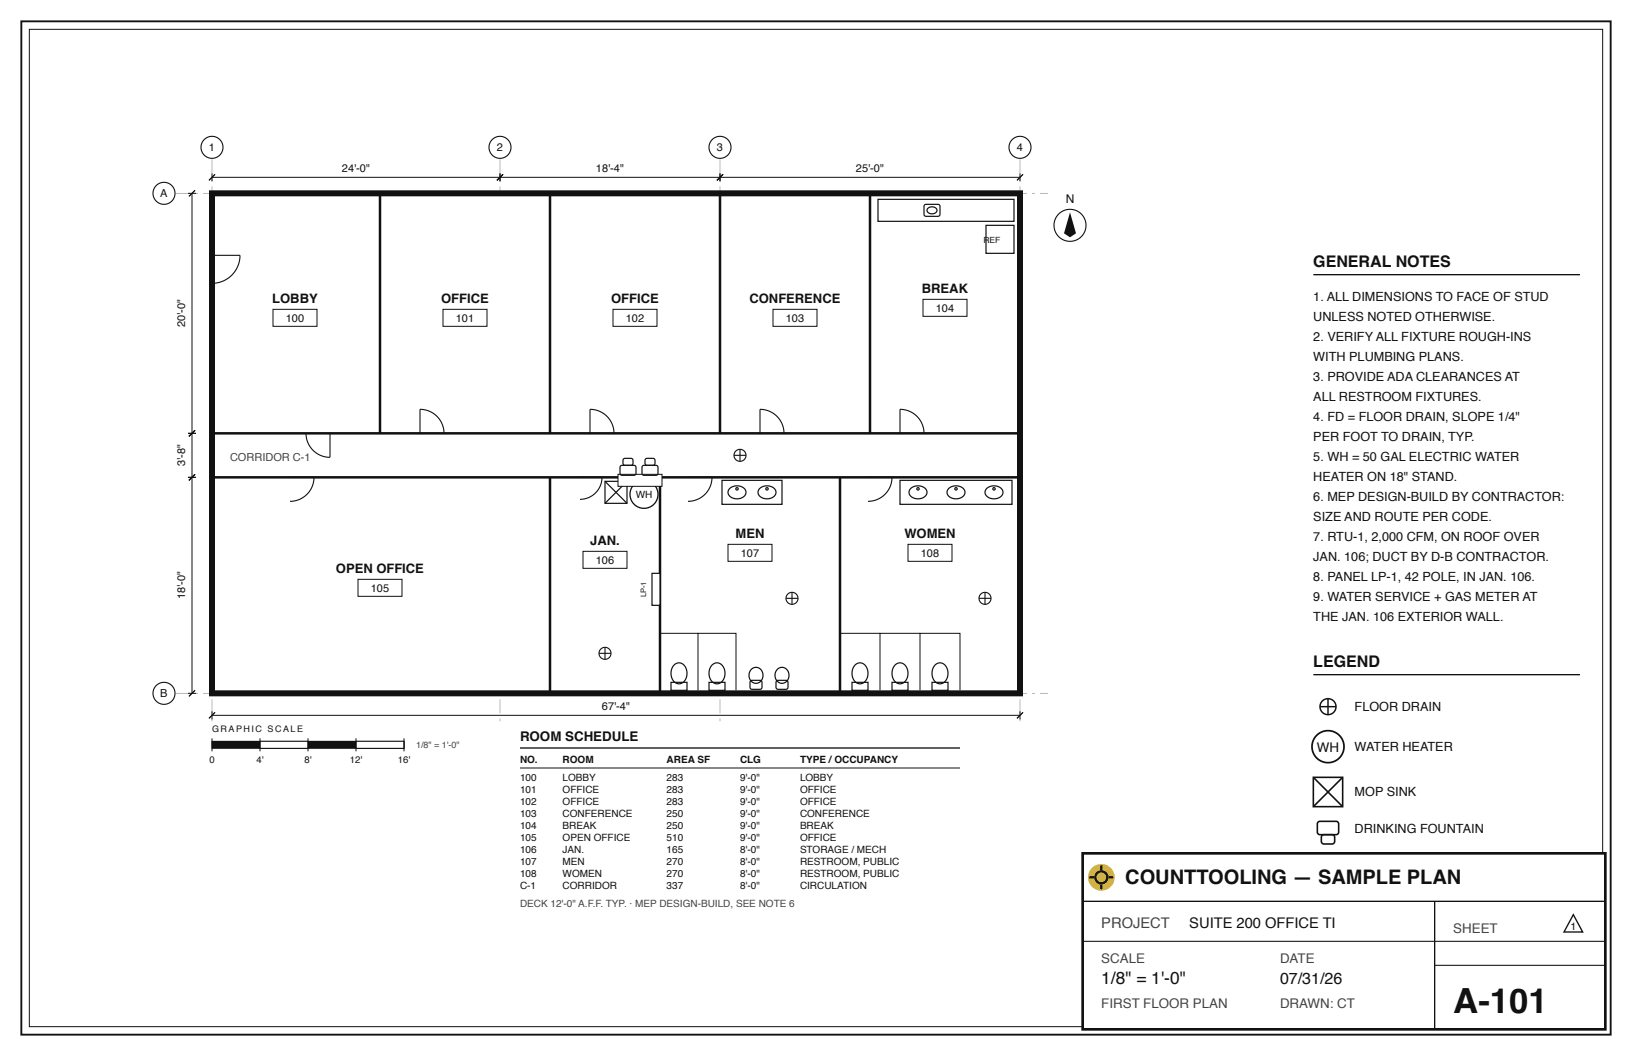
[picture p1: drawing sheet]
<svg xmlns="http://www.w3.org/2000/svg" width="432mm" height="279mm" viewBox="0 0 432 279" stroke-linecap="round" stroke-linejoin="round" font-family="sans-serif">
<path d="M5.6 5.6h420.6v268.2h-420.6z" fill="none" stroke="#111" stroke-width=".49"/>
<path d="M7.8 7.8h416.2v263.8h-416.2z" fill="none" stroke="#111" stroke-width=".26"/>
<g fill="#999">
<path d="M56 42.2h.2v3.7h-.2zM56 47.2h.2v.8h-.2zM56 49.3h.2v3.7h-.2zM56 54.3h.2v.8h-.2zM56 56.4h.2v3.7h-.2zM56 61.5h.2v.8h-.2zM56 63.6h.2v3.7h-.2zM56 68.6h.2v.8h-.2zM56 70.7h.2v3.7h-.2zM56 75.8h.2v.8h-.2zM56 77.9h.2v3.7h-.2zM56 82.9h.2v.8h-.2zM56 85h.2v3.7h-.2zM56 90h.2v.8h-.2zM56 92.2h.2v3.7h-.2zM56 97.2h.2v.8h-.2zM56 99.3h.2v3.7h-.2zM56 104.3h.2v.8h-.2zM56 106.5h.2v3.7h-.2zM56 111.5h.2v.8h-.2zM56 113.6h.2v3.7h-.2zM56 118.6h.2v.8h-.2zM56 120.7h.2v3.7h-.2zM56 125.8h.2v.8h-.2zM56 127.9h.2v3.7h-.2zM56 132.9h.2v.8h-.2zM56 135h.2v3.7h-.2zM56 140.1h.2v.7h-.2zM56 142.2h.2v3.7h-.2zM56 147.2h.2v.8h-.2zM56 149.3h.2v3.7h-.2zM56 154.3h.2v.8h-.2zM56 156.5h.2v3.7h-.2zM56 161.5h.2v.8h-.2zM56 163.6h.2v3.7h-.2zM56 168.6h.2v.8h-.2zM56 170.7h.2v3.7h-.2zM56 175.8h.2v.8h-.2zM56 177.9h.2v3.7h-.2zM56 182.9h.2v.8h-.2zM56 185h.2v3.7h-.2zM56 190.1h.2v.8h-.2z"/>
<path d="M132.2 42.2h.2v3.7h-.2zM132.2 47.2h.2v.8h-.2zM132.2 49.3h.2v3.7h-.2zM132.2 54.3h.2v.8h-.2zM132.2 56.4h.2v3.7h-.2zM132.2 61.5h.2v.8h-.2zM132.2 63.6h.2v3.7h-.2zM132.2 68.6h.2v.8h-.2zM132.2 70.7h.2v3.7h-.2zM132.2 75.8h.2v.8h-.2zM132.2 77.9h.2v3.7h-.2zM132.2 82.9h.2v.8h-.2zM132.2 85h.2v3.7h-.2zM132.2 90h.2v.8h-.2zM132.2 92.2h.2v3.7h-.2zM132.2 97.2h.2v.8h-.2zM132.2 99.3h.2v3.7h-.2zM132.2 104.3h.2v.8h-.2zM132.2 106.5h.2v3.7h-.2zM132.2 111.5h.2v.8h-.2zM132.2 113.6h.2v3.7h-.2zM132.2 118.6h.2v.8h-.2zM132.2 120.7h.2v3.7h-.2zM132.2 125.8h.2v.8h-.2zM132.2 127.9h.2v3.7h-.2zM132.2 132.9h.2v.8h-.2zM132.2 135h.2v3.7h-.2zM132.2 140.1h.2v.7h-.2zM132.2 142.2h.2v3.7h-.2zM132.2 147.2h.2v.8h-.2zM132.2 149.3h.2v3.7h-.2zM132.2 154.3h.2v.8h-.2zM132.2 156.5h.2v3.7h-.2zM132.2 161.5h.2v.8h-.2zM132.2 163.6h.2v3.7h-.2zM132.2 168.6h.2v.8h-.2zM132.2 170.7h.2v3.7h-.2zM132.2 175.8h.2v.8h-.2zM132.2 177.9h.2v3.7h-.2zM132.2 182.9h.2v.8h-.2zM132.2 185h.2v3.7h-.2zM132.2 190.1h.2v.8h-.2z"/>
<path d="M190.4 42.2h.2v3.7h-.2zM190.4 47.2h.2v.8h-.2zM190.4 49.3h.2v3.7h-.2zM190.4 54.3h.2v.8h-.2zM190.4 56.4h.2v3.7h-.2zM190.4 61.5h.2v.8h-.2zM190.4 63.6h.2v3.7h-.2zM190.4 68.6h.2v.8h-.2zM190.4 70.7h.2v3.7h-.2zM190.4 75.8h.2v.8h-.2zM190.4 77.9h.2v3.7h-.2zM190.4 82.9h.2v.8h-.2zM190.4 85h.2v3.7h-.2zM190.4 90h.2v.8h-.2zM190.4 92.2h.2v3.7h-.2zM190.4 97.2h.2v.8h-.2zM190.4 99.3h.2v3.7h-.2zM190.4 104.3h.2v.8h-.2zM190.4 106.5h.2v3.7h-.2zM190.4 111.5h.2v.8h-.2zM190.4 113.6h.2v3.7h-.2zM190.4 118.6h.2v.8h-.2zM190.4 120.7h.2v3.7h-.2zM190.4 125.8h.2v.8h-.2zM190.4 127.9h.2v3.7h-.2zM190.4 132.9h.2v.8h-.2zM190.4 135h.2v3.7h-.2zM190.4 140.1h.2v.7h-.2zM190.4 142.2h.2v3.7h-.2zM190.4 147.2h.2v.8h-.2zM190.4 149.3h.2v3.7h-.2zM190.4 154.3h.2v.8h-.2zM190.4 156.5h.2v3.7h-.2zM190.4 161.5h.2v.8h-.2zM190.4 163.6h.2v3.7h-.2zM190.4 168.6h.2v.8h-.2zM190.4 170.7h.2v3.7h-.2zM190.4 175.8h.2v.8h-.2zM190.4 177.9h.2v3.7h-.2zM190.4 182.9h.2v.8h-.2zM190.4 185h.2v3.7h-.2zM190.4 190.1h.2v.8h-.2z"/>
<path d="M269.8 42.2h.2v3.7h-.2zM269.8 47.2h.2v.8h-.2zM269.8 49.3h.2v3.7h-.2zM269.8 54.3h.2v.8h-.2zM269.8 56.4h.2v3.7h-.2zM269.8 61.5h.2v.8h-.2zM269.8 63.6h.2v3.7h-.2zM269.8 68.6h.2v.8h-.2zM269.8 70.7h.2v3.7h-.2zM269.8 75.8h.2v.8h-.2zM269.8 77.9h.2v3.7h-.2zM269.8 82.9h.2v.8h-.2zM269.8 85h.2v3.7h-.2zM269.8 90h.2v.8h-.2zM269.8 92.2h.2v3.7h-.2zM269.8 97.2h.2v.8h-.2zM269.8 99.3h.2v3.7h-.2zM269.8 104.3h.2v.8h-.2zM269.8 106.5h.2v3.7h-.2zM269.8 111.5h.2v.8h-.2zM269.8 113.6h.2v3.7h-.2zM269.8 118.6h.2v.8h-.2zM269.8 120.7h.2v3.7h-.2zM269.8 125.8h.2v.8h-.2zM269.8 127.9h.2v3.7h-.2zM269.8 132.9h.2v.8h-.2zM269.8 135h.2v3.7h-.2zM269.8 140.1h.2v.7h-.2zM269.8 142.2h.2v3.7h-.2zM269.8 147.2h.2v.8h-.2zM269.8 149.3h.2v3.7h-.2zM269.8 154.3h.2v.8h-.2zM269.8 156.5h.2v3.7h-.2zM269.8 161.5h.2v.8h-.2zM269.8 163.6h.2v3.7h-.2zM269.8 168.6h.2v.8h-.2zM269.8 170.7h.2v3.7h-.2zM269.8 175.8h.2v.8h-.2zM269.8 177.9h.2v3.7h-.2zM269.8 182.9h.2v.8h-.2zM269.8 185h.2v3.7h-.2zM269.8 190.1h.2v.8h-.2z"/>
<path d="M46.6 51.1h3.7v.1h-3.7zM51.6 51.1h.8v.1h-.8zM53.7 51.1h3.7v.1h-3.7zM58.7 51.1h.8v.1h-.8zM60.9 51.1h3.7v.1h-3.7zM65.9 51.1h.8v.1h-.8zM68 51.1h3.7v.1h-3.7zM73 51.1h.8v.1h-.8zM75.1 51.1h3.7v.1h-3.7zM80.2 51.1h.8v.1h-.8zM82.3 51.1h3.7v.1h-3.7zM87.3 51.1h.8v.1h-.8zM89.4 51.1h3.7v.1h-3.7zM94.5 51.1h.7v.1h-.7zM96.6 51.1h3.7v.1h-3.7zM101.6 51.1h.8v.1h-.8zM103.7 51.1h3.7v.1h-3.7zM108.7 51.1h.8v.1h-.8zM110.9 51.1h3.7v.1h-3.7zM115.9 51.1h.8v.1h-.8zM118 51.1h3.7v.1h-3.7zM123 51.1h.8v.1h-.8zM125.1 51.1h3.8v.1h-3.8zM130.2 51.1h.8v.1h-.8zM132.3 51.1h3.7v.1h-3.7zM137.3 51.1h.8v.1h-.8zM139.4 51.1h3.7v.1h-3.7zM144.5 51.1h.8v.1h-.8zM146.6 51.1h3.7v.1h-3.7zM151.6 51.1h.8v.1h-.8zM153.7 51.1h3.7v.1h-3.7zM158.7 51.1h.8v.1h-.8zM160.9 51.1h3.7v.1h-3.7zM165.9 51.1h.8v.1h-.8zM168 51.1h3.7v.1h-3.7zM173 51.1h.8v.1h-.8zM175.2 51.1h3.7v.1h-3.7zM180.2 51.1h.8v.1h-.8zM182.3 51.1h3.7v.1h-3.7zM187.3 51.1h.8v.1h-.8zM189.4 51.1h3.7v.1h-3.7zM194.5 51.1h.8v.1h-.8zM196.6 51.1h3.7v.1h-3.7zM201.6 51.1h.8v.1h-.8zM203.7 51.1h3.7v.1h-3.7zM208.8 51.1h.7v.1h-.7zM210.9 51.1h3.7v.1h-3.7zM215.9 51.1h.8v.1h-.8zM218 51.1h3.7v.1h-3.7zM223 51.1h.8v.1h-.8zM225.2 51.1h3.7v.1h-3.7zM230.2 51.1h.8v.1h-.8zM232.3 51.1h3.7v.1h-3.7zM237.3 51.1h.8v.1h-.8zM239.4 51.1h3.8v.1h-3.8zM244.5 51.1h.8v.1h-.8zM246.6 51.1h3.7v.1h-3.7zM251.6 51.1h.8v.1h-.8zM253.7 51.1h3.7v.1h-3.7zM258.8 51.1h.8v.1h-.8zM260.9 51.1h3.7v.1h-3.7zM265.9 51.1h.8v.1h-.8zM268 51.1h3.7v.1h-3.7zM273 51.1h.8v.1h-.8zM275.2 51.1h2.1v.1h-2.1z"/>
<path d="M46.6 183.4h3.7v.1h-3.7zM51.6 183.4h.8v.1h-.8zM53.7 183.4h3.7v.1h-3.7zM58.7 183.4h.8v.1h-.8zM60.9 183.4h3.7v.1h-3.7zM65.9 183.4h.8v.1h-.8zM68 183.4h3.7v.1h-3.7zM73 183.4h.8v.1h-.8zM75.1 183.4h3.7v.1h-3.7zM80.2 183.4h.8v.1h-.8zM82.3 183.4h3.7v.1h-3.7zM87.3 183.4h.8v.1h-.8zM89.4 183.4h3.7v.1h-3.7zM94.5 183.4h.7v.1h-.7zM96.6 183.4h3.7v.1h-3.7zM101.6 183.4h.8v.1h-.8zM103.7 183.4h3.7v.1h-3.7zM108.7 183.4h.8v.1h-.8zM110.9 183.4h3.7v.1h-3.7zM115.9 183.4h.8v.1h-.8zM118 183.4h3.7v.1h-3.7zM123 183.4h.8v.1h-.8zM125.1 183.4h3.8v.1h-3.8zM130.2 183.4h.8v.1h-.8zM132.3 183.4h3.7v.1h-3.7zM137.3 183.4h.8v.1h-.8zM139.4 183.4h3.7v.1h-3.7zM144.5 183.4h.8v.1h-.8zM146.6 183.4h3.7v.1h-3.7zM151.6 183.4h.8v.1h-.8zM153.7 183.4h3.7v.1h-3.7zM158.7 183.4h.8v.1h-.8zM160.9 183.4h3.7v.1h-3.7zM165.9 183.4h.8v.1h-.8zM168 183.4h3.7v.1h-3.7zM173 183.4h.8v.1h-.8zM175.2 183.4h3.7v.1h-3.7zM180.2 183.4h.8v.1h-.8zM182.3 183.4h3.7v.1h-3.7zM187.3 183.4h.8v.1h-.8zM189.4 183.4h3.7v.1h-3.7zM194.5 183.4h.8v.1h-.8zM196.6 183.4h3.7v.1h-3.7zM201.6 183.4h.8v.1h-.8zM203.7 183.4h3.7v.1h-3.7zM208.8 183.4h.7v.1h-.7zM210.9 183.4h3.7v.1h-3.7zM215.9 183.4h.8v.1h-.8zM218 183.4h3.7v.1h-3.7zM223 183.4h.8v.1h-.8zM225.2 183.4h3.7v.1h-3.7zM230.2 183.4h.8v.1h-.8zM232.3 183.4h3.7v.1h-3.7zM237.3 183.4h.8v.1h-.8zM239.4 183.4h3.8v.1h-3.8zM244.5 183.4h.8v.1h-.8zM246.6 183.4h3.7v.1h-3.7zM251.6 183.4h.8v.1h-.8zM253.7 183.4h3.7v.1h-3.7zM258.8 183.4h.8v.1h-.8zM260.9 183.4h3.7v.1h-3.7zM265.9 183.4h.8v.1h-.8zM268 183.4h3.7v.1h-3.7zM273 183.4h.8v.1h-.8zM275.2 183.4h2.1v.1h-2.1z"/>
</g>
<circle cx="56.1" cy="39" r="2.91" fill="#fff"/>
<circle cx="56.1" cy="39" r="2.91" fill="none" stroke="#111" stroke-width=".29"/>
<circle cx="132.3" cy="39" r="2.91" fill="#fff"/>
<circle cx="132.3" cy="39" r="2.91" fill="none" stroke="#111" stroke-width=".29"/>
<circle cx="190.5" cy="39" r="2.91" fill="#fff"/>
<circle cx="190.5" cy="39" r="2.91" fill="none" stroke="#111" stroke-width=".29"/>
<circle cx="269.9" cy="39" r="2.91" fill="#fff"/>
<circle cx="269.9" cy="39" r="2.91" fill="none" stroke="#111" stroke-width=".29"/>
<circle cx="43.4" cy="51.2" r="2.91" fill="#fff"/>
<circle cx="43.4" cy="51.2" r="2.91" fill="none" stroke="#111" stroke-width=".29"/>
<circle cx="43.4" cy="183.4" r="2.91" fill="#fff"/>
<circle cx="43.4" cy="183.4" r="2.91" fill="none" stroke="#111" stroke-width=".29"/>
<path d="M56.1 51.2h213.8v132.2h-213.8z" fill="#fff"/>
<path d="M56.1 51.2h213.8v132.2h-213.8z" fill="none" stroke="#111" stroke-width="1.6" stroke-linecap="butt"/>
<path d="M100.5 51.2v63.5M145.5 51.2v63.5M190.5 51.2v63.5M230.2 51.2v63.5M56.1 114.7h213.8M56.1 126.3h213.8M145.5 126.3v57.1M174.6 126.3v57.1M222.2 126.3v57.1" fill="none" stroke="#111" stroke-width=".66" stroke-linecap="butt"/>
<path d="M72.2 81.8h11.7v4.5h-11.7z" fill="#fff"/>
<path d="M72.2 81.8h11.7v4.5h-11.7z" fill="none" stroke="#111" stroke-width=".26"/>
<path d="M117.2 81.8h11.7v4.5h-11.7z" fill="#fff"/>
<path d="M117.2 81.8h11.7v4.5h-11.7z" fill="none" stroke="#111" stroke-width=".26"/>
<path d="M162.2 81.8h11.6v4.5h-11.6z" fill="#fff"/>
<path d="M162.2 81.8h11.6v4.5h-11.6z" fill="none" stroke="#111" stroke-width=".26"/>
<path d="M204.5 81.8h11.7v4.5h-11.7z" fill="#fff"/>
<path d="M204.5 81.8h11.7v4.5h-11.7z" fill="none" stroke="#111" stroke-width=".26"/>
<path d="M244.2 79.2h11.7v4.5h-11.7z" fill="#fff"/>
<path d="M244.2 79.2h11.7v4.5h-11.7z" fill="none" stroke="#111" stroke-width=".26"/>
<path d="M94.7 153.3h11.7v4.5h-11.7z" fill="#fff"/>
<path d="M94.7 153.3h11.7v4.5h-11.7z" fill="none" stroke="#111" stroke-width=".26"/>
<path d="M154.3 145.9h11.6v4.5h-11.6z" fill="#fff"/>
<path d="M154.3 145.9h11.6v4.5h-11.6z" fill="none" stroke="#111" stroke-width=".26"/>
<path d="M192.6 144h11.7v4.5h-11.7z" fill="#fff"/>
<path d="M192.6 144h11.7v4.5h-11.7z" fill="none" stroke="#111" stroke-width=".26"/>
<path d="M240.2 144h11.7v4.5h-11.7z" fill="#fff"/>
<path d="M240.2 144h11.7v4.5h-11.7z" fill="none" stroke="#111" stroke-width=".26"/>
<path d="M232.3 52.7h36v5.9h-36zM244.6 54.2l.4-.1 3.5 .1 .2 .4-.1 2.4-.4 .2-3.5-.1-.2-.4zM245.5 55.1a1.4 1.4 0 0 1 1.4-.4 1.4 1.4 0 0 1 1 1.1 1.39 1.39 0 0 1-1.4 .8 1.39 1.39 0 0 1-1.2-1.1zM260.9 59.6h7.4v7.4h-7.4zM160.1 127.4h5.8v5.8h-5.8zM160.1 127.4l5.8 5.8M165.9 127.4l-5.8 5.8" fill="none" stroke="#111" stroke-width=".32"/>
<circle cx="170.4" cy="130.8" r="3.7" fill="none" stroke="#111" stroke-width=".34"/>
<g fill="none" stroke="#111" stroke-width=".29">
<path d="M158.5 172.9h3.2M160.1 171.3v3.1"/>
<circle cx="160.1" cy="172.9" r="1.59"/>
</g>
<path d="M172.5 151.7h2.1v8.5h-2.1z" fill="#fff"/>
<g fill="none" stroke="#111" stroke-width=".32">
<path d="M191 127.1h15.9v6.3h-15.9zM193 129.3a2.7 2.7 0 0 1 4.4 .8 2.38 2.38 0 0 1-3.3 1.8 1.55 1.55 0 0 1-1.3-1 1.55 1.55 0 0 1 .2-1.6zM201 129.3a2.7 2.7 0 0 1 4.3 .8 2.38 2.38 0 0 1-3.3 1.8 1.55 1.55 0 0 1-1.3-1 1.55 1.55 0 0 1 .3-1.6zM238.1 127.1h29.7v6.3h-29.7zM240.9 129.3a2.7 2.7 0 0 1 4.4 .8 2.38 2.38 0 0 1-3.3 1.8 1.55 1.55 0 0 1-1.3-1 1.55 1.55 0 0 1 .2-1.6zM251 129.3a2.7 2.7 0 0 1 4.3 .8 2.38 2.38 0 0 1-3.3 1.8 1.55 1.55 0 0 1-1.3-1 1.55 1.55 0 0 1 .3-1.6zM261 129.3a2.7 2.7 0 0 1 4.4 .8 2.38 2.38 0 0 1-3.3 1.8 1.55 1.55 0 0 1-1.3-1 1.55 1.55 0 0 1 .2-1.6zM172.5 151.7h2.1v8.5h-2.1zM178.4 175.9a2.11 2.11 0 0 1 2.4-.1 2.11 2.11 0 0 1 1 2.2 2.38 2.38 0 0 1-2.8 2.8 3.2 3.2 0 0 1-.6-4.9zM188.4 175.9a2.11 2.11 0 0 1 2.4-.1 2.11 2.11 0 0 1 1 2.2 2.38 2.38 0 0 1-2.7 2.8 3.2 3.2 0 0 1-.7-4.9zM198.9 177a2 2 0 0 1 2.7 .4 2 2 0 0 1-.3 2.8 1.96 1.96 0 0 1-2.6 0 1.96 1.96 0 0 1-.2-2.7zM205.7 177a2 2 0 0 1 2.8 .4 2 2 0 0 1-.3 2.8 1.96 1.96 0 0 1-2.7 0 1.96 1.96 0 0 1-.1-2.7z"/>
<path d="M226.3 175.9a2.11 2.11 0 0 1 2.4-.1 2.11 2.11 0 0 1 1 2.2 2.38 2.38 0 0 1-2.8 2.8 3.2 3.2 0 0 1-.6-4.9zM236.8 175.9a2.11 2.11 0 0 1 2.4-.1 2.11 2.11 0 0 1 1 2.2 2.38 2.38 0 0 1-2.7 2.8 3.2 3.2 0 0 1-.7-4.9zM247.4 175.9a2.11 2.11 0 0 1 2.4-.1 2.11 2.11 0 0 1 1 2.2 2.38 2.38 0 0 1-2.7 2.8 3.2 3.2 0 0 1-.7-4.9zM177.5 180.5h4.3v2.2h-4.3zM187.6 180.5h4.2v2.2h-4.2zM198.6 180.2l.4-.2 2.4 .1 .2 .4-.1 1.7-.4 .2-2.4-.1-.3-.4zM205.5 180.2l.3-.2 2.5 .1 .2 .4-.1 1.7-.4 .2-2.4-.1-.3-.4zM225.4 180.5h4.3v2.2h-4.3zM236 180.5h4.2v2.2h-4.2zM246.6 180.5h4.2v2.2h-4.2z"/>
<circle cx="195" cy="129.3" r=".32"/>
<circle cx="202.9" cy="129.3" r=".32"/>
<circle cx="242.9" cy="129.3" r=".32"/>
<circle cx="252.9" cy="129.3" r=".32"/>
<circle cx="263" cy="129.3" r=".32"/>
</g>
<path d="M184.7 167.6h-10.1v15.1M232.8 167.6h-10.6v15.1M243.4 167.6h-10.6v15.1M184.7 182.7v-15.1h10v15.1M243.4 182.7v-15.1h10.6v15.1" fill="none" stroke="#111" stroke-width=".26"/>
<g fill="none" stroke="#111" stroke-width=".29">
<path d="M208 158.3h3.1M209.5 156.7v3.2M259 158.3h3.2M260.6 156.7v3.2"/>
<circle cx="209.5" cy="158.3" r="1.59"/>
<circle cx="260.6" cy="158.3" r="1.59"/>
</g>
<path d="M163.5 125.5h11.7v3.2h-11.7z" fill="#fff"/>
<path d="M56.1 46.9h76.2M56.1 45.9v2.1M132.3 45.9v2.1M163.5 125.5h11.7v3.2h-11.7z" fill="none" stroke="#111" stroke-width=".26"/>
<path d="M164.2 123.3l.4-.2 3.4 .1 .3 .4-.1 1.9-.5 .3-3.4-.1-.3-.5zM165 121.4l.4-.1 1.8 .1 .3 .4-.1 1.1-.4 .2-1.9-.1-.3-.4zM170 123.3l.4-.2 3.5 .1 .2 .4-.1 1.9-.4 .3-3.5-.1-.2-.5zM170.8 121.4l.4-.1 1.9 .1 .2 .4-.1 1.1-.4 .2-1.9-.1-.2-.4z" fill="none" stroke="#111" stroke-width=".32"/>
<g fill="none" stroke="#111" stroke-width=".29">
<path d="M56.1 67.6h7.4a7.4 7.4 0 0 1-7.4 7.4M81 114.7a6.4 6.4 0 0 0 6.3 6.3v-6.3M111.1 114.7v-6.4a6.4 6.4 0 0 1 6.4 6.4M156.1 114.7v-6.4a6.4 6.4 0 0 1 6.4 6.4M195.8 118.9v3.2M201.1 114.7v-6.4a6.4 6.4 0 0 1 6.3 6.4M238.1 114.7v-6.4a6.4 6.4 0 0 1 6.4 6.4M76.7 126.3h6.4a6.4 6.4 0 0 1-6.4 6.3M153.5 126.3h5.8l-.5 2.2-1.2 1.9-1.9 1.3-2.2 .4M182 126.3h6.4a6.4 6.4 0 0 1-6.4 6.3M194.2 120.5h3.2M229.7 126.3h6.3a6.4 6.4 0 0 1-6.3 6.3"/>
<circle cx="195.8" cy="120.5" r="1.59"/>
</g>
<path d="M56.9 46.1l-1.6 1.6z" fill="#111"/>
<path d="M56.9 46.1l-1.6 1.6" fill="none" stroke="#111" stroke-width=".26"/>
<path d="M131.5 47.7l1.6-1.6z" fill="#111"/>
<path d="M132.3 46.9h58.2M132.3 45.9v2.1M133.1 46.1l-1.6 1.6M190.5 45.9v2.1" fill="none" stroke="#111" stroke-width=".26"/>
<path d="M131.5 47.7l1.6-1.6z" fill="#111"/>
<path d="M133.1 46.1l-1.6 1.6" fill="none" stroke="#111" stroke-width=".26"/>
<path d="M189.7 47.7l1.6-1.6z" fill="#111"/>
<path d="M190.5 46.9h79.4M190.5 45.9v2.1M191.3 46.1l-1.6 1.6M269.9 45.9v2.1" fill="none" stroke="#111" stroke-width=".26"/>
<path d="M189.7 47.7l1.6-1.6z" fill="#111"/>
<path d="M191.3 46.1l-1.6 1.6" fill="none" stroke="#111" stroke-width=".26"/>
<path d="M270.7 46.1l-1.6 1.6z" fill="#111"/>
<path d="M270.7 46.1l-1.6 1.6M56.1 189.3h213.8M56.1 188.2v2.1M269.9 188.2v2.1" fill="none" stroke="#111" stroke-width=".26"/>
<path d="M55.3 190.1l1.6-1.6z" fill="#111"/>
<path d="M56.9 188.5l-1.6 1.6" fill="none" stroke="#111" stroke-width=".26"/>
<path d="M270.7 188.5l-1.6 1.6z" fill="#111"/>
<path d="M49.7 51.2h2.2M50.8 51.2v63.5M49.7 114.7h2.2M270.7 188.5l-1.6 1.6" fill="none" stroke="#111" stroke-width=".26"/>
<path d="M50 51.9l1.6-1.5z" fill="#111"/>
<path d="M51.6 50.4l-1.6 1.5" fill="none" stroke="#111" stroke-width=".26"/>
<path d="M51.6 113.9l-1.6 1.5z" fill="#111"/>
<path d="M49.7 114.7h2.2M50.8 114.7v11.6M51.6 113.9l-1.6 1.5M49.7 126.3h2.2" fill="none" stroke="#111" stroke-width=".26"/>
<path d="M51.6 113.9l-1.6 1.5z" fill="#111"/>
<path d="M51.6 113.9l-1.6 1.5" fill="none" stroke="#111" stroke-width=".26"/>
<path d="M50 127.1l1.6-1.6z" fill="#111"/>
<path d="M49.7 126.3h2.2M50.8 126.3v57.1M51.6 125.5l-1.6 1.6M49.7 183.4h2.2" fill="none" stroke="#111" stroke-width=".26"/>
<path d="M50 127.1l1.6-1.6z" fill="#111"/>
<path d="M51.6 125.5l-1.6 1.6" fill="none" stroke="#111" stroke-width=".26"/>
<path d="M50 184.2l1.6-1.5z" fill="#111"/>
<path d="M51.6 182.7l-1.6 1.5" fill="none" stroke="#111" stroke-width=".26"/>
<circle cx="283.1" cy="59.6" r="4.2" fill="none" stroke="#111" stroke-width=".29"/>
<path d="M283.1 56.2l1.6 5.5-1.6 1.1-1.6-1.1z" fill="#111"/>
<path d="M56.1 196.1h50.8v1.9h-50.8z" fill="none" stroke="#111" stroke-width=".26"/>
<path d="M56.1 196.1h12.7v1.9h-12.7z" fill="#111"/>
<path d="M68.8 196.1h12.7v1.9h-12.7z" fill="#fff"/>
<path d="M68.8 196.1h12.7v1.9h-12.7z" fill="none" stroke="#111" stroke-width=".26"/>
<path d="M81.5 196.1h12.7v1.9h-12.7z" fill="#111"/>
<path d="M94.2 196.1h12.7v1.9h-12.7z" fill="#fff"/>
<path d="M56.1 195.4v3.4M68.8 195.4v3.4M81.5 195.4v3.4M94.2 196.1h12.7v1.9h-12.7zM94.2 195.4v3.4M106.9 195.4v3.4M137.6 203.2h116.4" fill="none" stroke="#111" stroke-width=".26"/>
<path d="M347.5 72.7h70.5M347.5 178.5h70.5M137.6 197.9h116.4" fill="none" stroke="#111" stroke-width=".35"/>
<g fill="none" stroke="#111" stroke-width=".39">
<path d="M349.2 187h4.3M351.4 184.9v4.2"/>
<circle cx="351.4" cy="187" r="2.12"/>
</g>
<circle cx="351.4" cy="197.6" r="4.2" fill="none" stroke="#111" stroke-width=".46"/>
<path d="M347.5 205.7h7.7v7.7h-7.7zM347.5 205.7l7.7 7.7M348.8 217.5l.4-.2h4.3a.71 .71 0 0 1 .7 .7v2.1a.71 .71 0 0 1-.7 .7h-4.3a.71 .71 0 0 1-.7-.7v-2.1zM355.2 205.7l-7.7 7.7M349.8 221l.5-.2h2.1a.71 .71 0 0 1 .7 .7v1.1a.71 .71 0 0 1-.7 .7h-2.1a.71 .71 0 0 1-.7-.7v-1.2z" fill="none" stroke="#111" stroke-width=".42"/>
<path d="M286.5 225.8h138.2v46.5h-138.2z" fill="#fff"/>
<path d="M286.5 225.8h138.2v46.5h-138.2z" fill="none" stroke="#111" stroke-width=".71" stroke-linecap="butt"/>
<path d="M286.5 238.5h138.2M379.6 238.5v33.8" fill="none" stroke="#111" stroke-width=".35"/>
<path d="M286.5 249.1h138.2M379.6 255.4h45.1" fill="none" stroke="#111" stroke-width=".28"/>
<circle cx="291.4" cy="232.1" r="3.5" fill="#e8c547"/>
<g fill="none" stroke="#161617" stroke-width=".63" stroke-linecap="butt">
<path d="M288.2 232.1h1.3M291.4 229v1.2M291.4 234.1v1.2M293.3 232.1h1.3"/>
<circle cx="291.4" cy="232.1" r="1.59"/>
</g>
<path d="M416.3 242l2.4 4.6h-4.9z" fill="none" stroke="#111" stroke-width=".35"/>
<text font-size="9.2" fill="#111" x="384.5" y="268.1">A-101</text>
<text font-size="5.3" fill="#111" x="297.7" y="233.9">COUNTTOOLING — SAMPLE PLAN</text>
<text font-size="4.6" fill="#111" x="291.4" y="260.4">1/8&quot; = 1'-0&quot;</text>
<g font-size="4.2" fill="#111">
<text x="347.5" y="70.6">GENERAL NOTES</text>
<text x="347.5" y="176.4">LEGEND</text>
<text x="338.7" y="260.4">07/31/26</text>
</g>
<text font-size="3.9" fill="#444" x="291.4" y="245.5">PROJECT</text>
<text font-size="3.9" fill="#111" x="314.7" y="245.5">SUITE 200 OFFICE TI</text>
<g font-size="3.5" fill="#111">
<text x="137.6" y="196.1">ROOM SCHEDULE</text>
<text x="348.4" y="199">WH</text>
</g>
<g font-size="3.5" fill="#444">
<text x="384.5" y="246.9">SHEET</text>
<text x="291.4" y="254.7">SCALE</text>
<text x="338.7" y="254.7">DATE</text>
<text x="291.4" y="266.7">FIRST FLOOR PLAN</text>
<text x="338.7" y="266.7">DRAWN: CT</text>
</g>
<g font-size="3.4" fill="#111">
<text x="243.9" y="77.6">BREAK</text>
<text x="72" y="80.3">LOBBY</text>
<text x="116.7" y="80.3">OFFICE</text>
<text x="161.7" y="80.3">OFFICE</text>
<text x="198.3" y="80.3">CONFERENCE</text>
<text x="194.6" y="142.4">MEN</text>
<text x="239.3" y="142.4">WOMEN</text>
<text x="156.2" y="144.3">JAN.</text>
<text x="88.9" y="151.7">OPEN OFFICE</text>
</g>
<g font-size="3.3" fill="#111">
<text x="347.5" y="79.7">1. ALL DIMENSIONS TO FACE OF STUD</text>
<text x="347.5" y="85">UNLESS NOTED OTHERWISE.</text>
<text x="347.5" y="90.3">2. VERIFY ALL FIXTURE ROUGH-INS</text>
<text x="347.5" y="95.6">WITH PLUMBING PLANS.</text>
<text x="347.5" y="100.9">3. PROVIDE ADA CLEARANCES AT</text>
<text x="347.5" y="106.2">ALL RESTROOM FIXTURES.</text>
<text x="347.5" y="111.5">4. FD = FLOOR DRAIN, SLOPE 1/4&quot;</text>
<text x="347.5" y="116.8">PER FOOT TO DRAIN, TYP.</text>
<text x="347.5" y="122.1">5. WH = 50 GAL ELECTRIC WATER</text>
<text x="347.5" y="127.4">HEATER ON 18&quot; STAND.</text>
<text x="347.5" y="132.6">6. MEP DESIGN-BUILD BY CONTRACTOR:</text>
<text x="347.5" y="137.9">SIZE AND ROUTE PER CODE.</text>
<text x="347.5" y="143.2">7. RTU-1, 2,000 CFM, ON ROOF OVER</text>
<text x="347.5" y="148.5">JAN. 106; DUCT BY D-B CONTRACTOR.</text>
<text x="347.5" y="153.8">8. PANEL LP-1, 42 POLE, IN JAN. 106.</text>
<text x="347.5" y="159.1">9. WATER SERVICE + GAS METER AT</text>
<text x="347.5" y="164.4">THE JAN. 106 EXTERIOR WALL.</text>
<text x="358.4" y="188">FLOOR DRAIN</text>
<text x="358.4" y="198.6">WATER HEATER</text>
<text x="358.4" y="210.6">MOP SINK</text>
<text x="358.4" y="220.5">DRINKING FOUNTAIN</text>
</g>
<text font-size="3.2" fill="#111" x="282" y="53.8">N</text>
<g font-size="2.9" fill="#111">
<text x="55.3" y="40">1</text>
<text x="131.5" y="40">2</text>
<text x="189.7" y="40">3</text>
<text x="269.1" y="40">4</text>
<text x="90.5" y="45.6">24'-0&quot;</text>
<text x="157.7" y="45.6">18'-4&quot;</text>
<text x="226.5" y="45.6">25'-0&quot;</text>
<text x="42.4" y="52.2">A</text>
<text x="247.6" y="82.6">104</text>
<text x="48.9" y="86.6" transform="rotate(-90 48.9 86.6)">20'-0&quot;</text>
<text x="75.6" y="85.3">100</text>
<text x="120.6" y="85.3">101</text>
<text x="165.6" y="85.3">102</text>
<text x="207.9" y="85.3">103</text>
<text x="48.9" y="123.4" transform="rotate(-90 48.9 123.4)">3'-8&quot;</text>
<text x="157.6" y="149.3">106</text>
<text x="196" y="147.5">107</text>
<text x="243.6" y="147.5">108</text>
<text x="48.9" y="158.6" transform="rotate(-90 48.9 158.6)">18'-0&quot;</text>
<text x="98.1" y="156.7">105</text>
<text x="42.4" y="184.5">B</text>
<text x="159.3" y="187.9">67'-4&quot;</text>
</g>
<text font-size="2.9" fill="#444" x="60.9" y="122.1">CORRIDOR C-1</text>
<text font-size="2.8" fill="#111" x="415.5" y="246.1">1</text>
<g font-size="2.6" fill="#111">
<text x="168.2" y="131.9">WH</text>
<text x="137.6" y="201.8">NO.</text>
<text x="148.9" y="201.8">ROOM</text>
<text x="176.4" y="201.8">AREA SF</text>
<text x="195.8" y="201.8">CLG</text>
<text x="211.7" y="201.8">TYPE / OCCUPANCY</text>
<text x="137.6" y="206.7">100</text>
<text x="137.6" y="209.9">101</text>
<text x="148.9" y="206.7">LOBBY</text>
<text x="148.9" y="209.9">OFFICE</text>
<text x="176.4" y="206.7">283</text>
<text x="176.4" y="209.9">283</text>
<text x="195.8" y="206.7">9'-0&quot;</text>
<text x="195.8" y="209.9">9'-0&quot;</text>
<text x="211.7" y="206.7">LOBBY</text>
<text x="211.7" y="209.9">OFFICE</text>
<text x="137.6" y="213.1">102</text>
<text x="148.9" y="213.1">OFFICE</text>
<text x="176.4" y="213.1">283</text>
<text x="195.8" y="213.1">9'-0&quot;</text>
<text x="211.7" y="213.1">OFFICE</text>
<text x="137.6" y="216.3">103</text>
<text x="137.6" y="219.4">104</text>
<text x="148.9" y="216.3">CONFERENCE</text>
<text x="148.9" y="219.4">BREAK</text>
<text x="176.4" y="216.3">250</text>
<text x="176.4" y="219.4">250</text>
<text x="195.8" y="216.3">9'-0&quot;</text>
<text x="195.8" y="219.4">9'-0&quot;</text>
<text x="211.7" y="216.3">CONFERENCE</text>
<text x="211.7" y="219.4">BREAK</text>
<text x="137.6" y="222.6">105</text>
<text x="137.6" y="225.8">106</text>
<text x="148.9" y="222.6">OPEN OFFICE</text>
<text x="148.9" y="225.8">JAN.</text>
<text x="176.4" y="222.6">510</text>
<text x="176.4" y="225.8">165</text>
<text x="195.8" y="222.6">9'-0&quot;</text>
<text x="195.8" y="225.8">8'-0&quot;</text>
<text x="211.7" y="222.6">OFFICE</text>
<text x="211.7" y="225.8">STORAGE / MECH</text>
<text x="137.6" y="229">107</text>
<text x="137.6" y="232.1">108</text>
<text x="148.9" y="229">MEN</text>
<text x="148.9" y="232.1">WOMEN</text>
<text x="176.4" y="229">270</text>
<text x="176.4" y="232.1">270</text>
<text x="195.8" y="229">8'-0&quot;</text>
<text x="195.8" y="232.1">8'-0&quot;</text>
<text x="211.7" y="229">RESTROOM, PUBLIC</text>
<text x="211.7" y="232.1">RESTROOM, PUBLIC</text>
<text x="137.6" y="235.3">C-1</text>
<text x="148.9" y="235.3">CORRIDOR</text>
<text x="176.4" y="235.3">337</text>
<text x="195.8" y="235.3">8'-0&quot;</text>
<text x="211.7" y="235.3">CIRCULATION</text>
</g>
<text font-size="2.6" fill="#444" x="137.6" y="239.9">DECK 12'-0&quot; A.F.F. TYP. · MEP DESIGN-BUILD, SEE NOTE 6</text>
<g font-size="2.5" fill="#111">
<text x="55.4" y="202">0</text>
<text x="67.8" y="202">4'</text>
<text x="80.5" y="202">8'</text>
<text x="92.6" y="202">12'</text>
<text x="105.3" y="202">16'</text>
</g>
<text font-size="2.4" fill="#111" x="56.1" y="193.8">GRAPHIC SCALE</text>
<text font-size="2.4" fill="#444" x="110.1" y="198">1/8&quot; = 1'-0&quot;</text>
<text font-size="2.2" fill="#111" x="260.2" y="64.4">REF</text>
<text font-size="2" fill="#111" x="170.9" y="158" transform="rotate(-90 170.9 158)">LP-1</text>
</svg>
